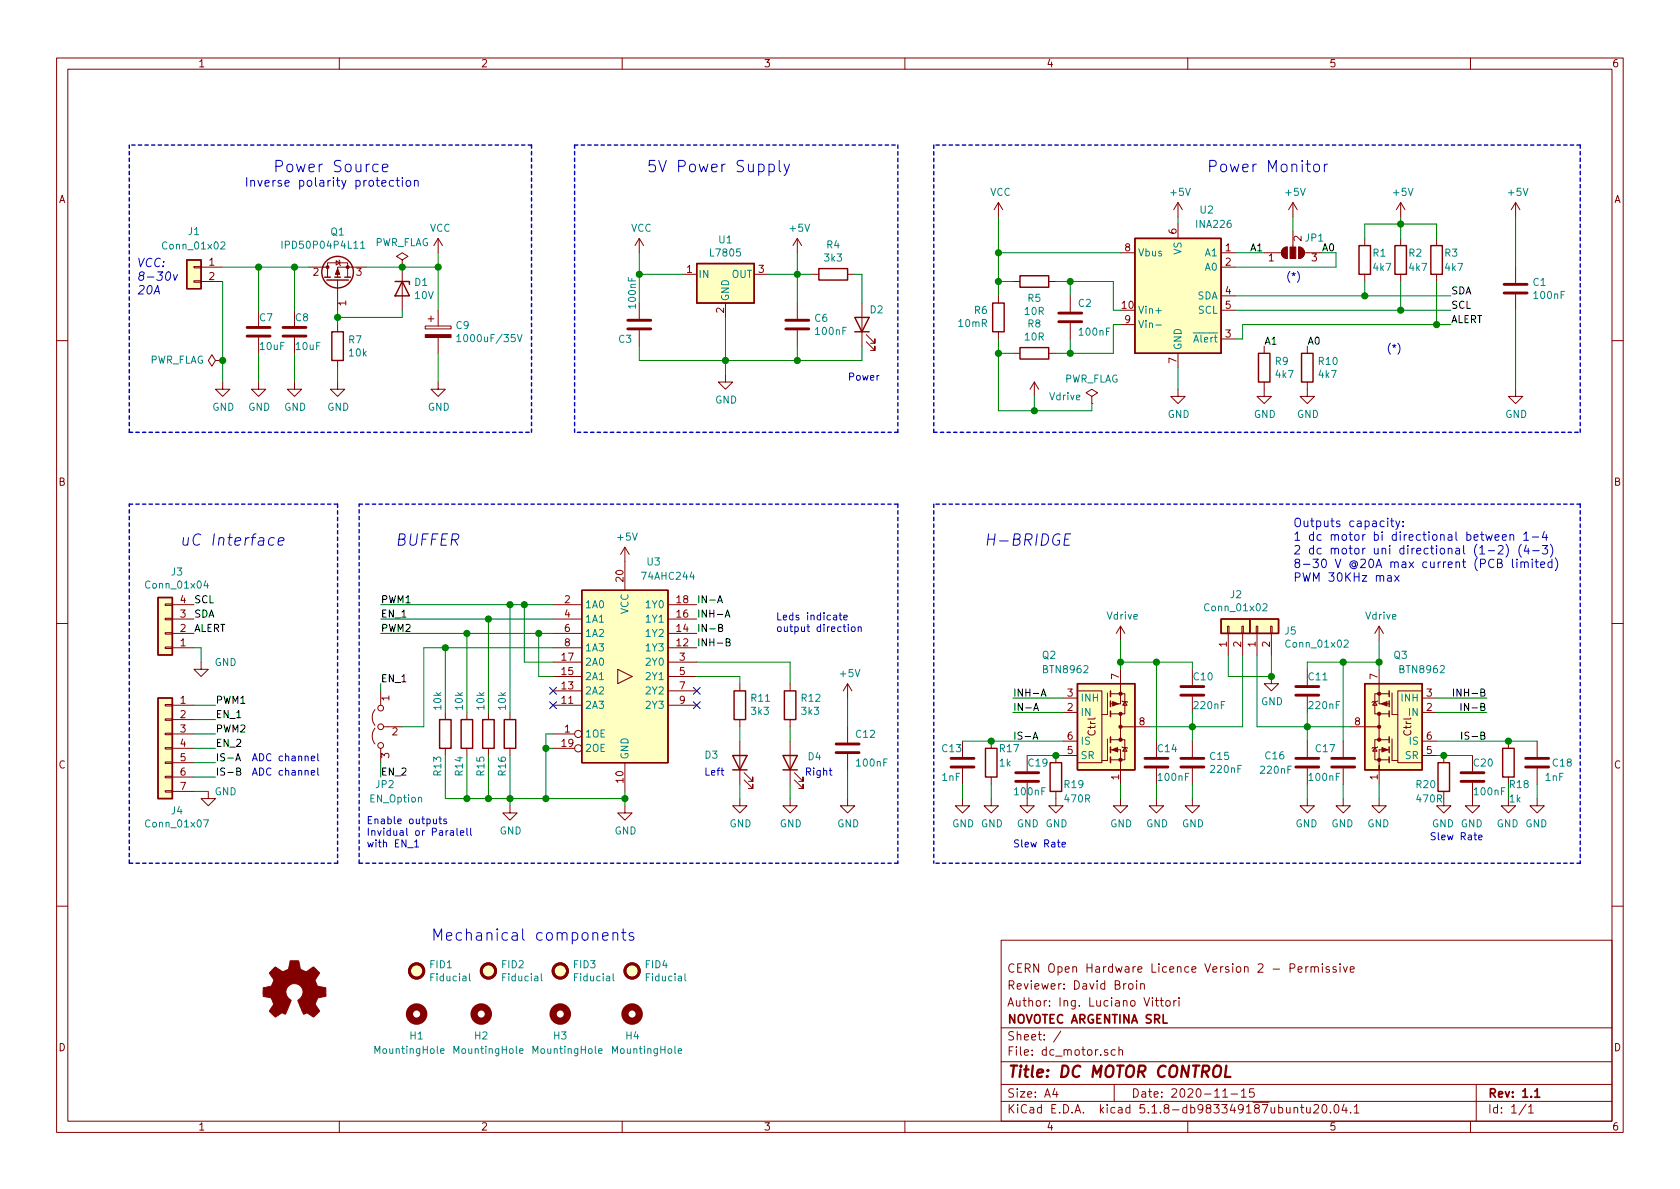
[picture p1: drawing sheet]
<svg xmlns="http://www.w3.org/2000/svg" width="297mm" height="210mm" viewBox="0 0 297 210" stroke-linecap="round" stroke-linejoin="round" font-family="sans-serif">
<g fill="none" stroke="#840000" stroke-width=".18">
<path d="M10 10.3h277v189.9h-277zM12 12.2h273v186.1h-273zM60 10.3v1.9M110 10.3v1.9M160 10.3v1.9M210 10.3v1.9M260 10.3v1.9M176.5 35.8v2.5M176.5 35.8l-.7 1.3M176.5 35.8l.8 1.3M208.3 35.8v2.5M208.3 39.6v2.6"/>
<path d="M208.3 35.8l-.8 1.3M208.3 35.8l.7 1.3M228.6 35.8v2.5M228.6 35.8l-.8 1.3M228.6 35.8l.8 1.3M247.6 35.8l-.7 1.3M247.6 35.8v2.5M247.6 35.8l.8 1.3M268 35.8l-.8 1.3M268 35.8v2.5M268 35.8l.7 1.3M34.3 49.7h1.3v.2h-1.3z"/>
<path d="M34.3 47.1h1.3v.3h-1.3zM35.6 47.2h3.8M35.6 49.8h3.8M45.7 54.9v2.8M45.7 59.7v2.8M52.1 54.9v2.8M52.1 59.7v2.8M54.6 47.2h3.3M57.9 49v-2.5h3.6v2.5M59.4 46.1l.7 .4-.7 .4zM59.7 49.5v5.4M59.7 57.4v1.3"/>
<path d="M59.9 46l.2 .1v.8l.1 .1M64.8 47.2h-5.1v1.8M71.1 46l1-.7-1-.6-1 .6 1 .7v1.2M71.1 47.2h.1M71.1 47.2v7.7M75.2 57.7h4.6v.5h-4.6zM75.7 56.4h1M76.2 55.9v1M77.5 42.2v2.5M77.5 54.9v2.8M77.5 59.7v2.8M77.5 42.2l-.8 1.2"/>
<path d="M77.5 42.2l.7 1.2M113 42.2v2.5M113 53.6v2.8M113 58.4v2.8M113 42.2l-.7 1.2M113 42.2l.8 1.2M120.6 48.5h2.6M128.3 53.6v2.5M133.3 48.5h2.6M141 42.2v2.5M141 53.6v2.8M141 58.4v2.8"/>
<path d="M141 42.2l-.8 1.2M141 42.2l.7 1.2M143.5 48.5h1.3M149.9 48.5h1.2M152.4 53.6v7.6M153.2 59.2l1.5 1.5v-.8v.8h-.8M176.5 52.3v1.3M176.5 58.7v1.2M179.1 49.8h1.2M185.4 49.8h1.3M189.2 52.3v2.8M189.2 57.1v2.8"/>
<path d="M198.1 44.7h2.6M198.1 57.4h2.6M215.9 44.7h2.5M215.9 47.2h2.5M215.9 59.9h2.5M215.9 52.3h2.5M215.9 54.9h2.5M223.5 44.7h3.1M226.9 43.9l.7-.2v2a1.02 1.02 0 0 1-1-.7 1.02 1.02 0 0 1 .3-1.1zM228.6 40.9v2.8M229.6 43.7a1.02 1.02 0 0 1 1 1 1.02 1.02 0 0 1-1 1zM230.6 44.7h3.1"/>
<path d="M241.3 42.2v1.2M241.3 48.5v1.3M247.6 42.2v1.2M247.6 48.5v1.3M254 42.2v1.2M254 48.5v1.3M268 47.2v2.8M268 52.1v2.8M10 60.2h2M38.1 63.7l-.6-1-.7 1 .7 1.1 .6-1.1h1.3M39.4 63.7h.1M39.4 67.6v1.2h1.2l-1.2 1.3-1.3-1.3h1.3"/>
<path d="M45.7 67.6v1.2h1.3l-1.3 1.3-1.3-1.3h1.3M52.1 67.6v1.2h1.2l-1.2 1.3-1.3-1.3h1.3M59.7 67.6v1.2h1.3l-1.3 1.3-1.3-1.3h1.3M59.7 63.7v1.3M77.5 67.6v1.2h1.2l-1.2 1.3-1.3-1.3h1.3M128.3 66.3v1.3h1.2l-1.2 1.2-1.3-1.2h1.3M153.2 60.4l1.5 1.6v-.8v.8h-.8M179.1 62.5h1.2M182.9 67.6l-.8 1.2M182.9 67.6v2.5M182.9 67.6l.7 1.2M185.4 62.5h1.3"/>
<path d="M193 70.1l1.1-.6-1.1-.7-1 .7 1 .6v1.3M193 71.4h.1M208.3 68.8v1.3h1.2l-1.2 1.3-1.3-1.3h1.3M208.3 62.5v2.5M223.5 67.6v2.5h1.3l-1.3 1.3-1.3-1.3h1.3M223.5 61.2v1.3M231.1 67.6v2.5h1.3l-1.3 1.3-1.2-1.3h1.2M231.1 61.2v1.3M268 68.8v1.3h1.2l-1.2 1.3-1.3-1.3h1.3M285 60.2h2M110.5 96.8v7.6M110.5 96.8l-.8 1.2"/>
<path d="M110.5 96.8l.8 1.2M10 110.3h2M29.2 106.8h1.3v.3h-1.3zM29.2 109.3h1.3v.3h-1.3zM29.2 114.4h1.3v.3h-1.3zM29.2 111.9h1.3v.2h-1.3zM30.5 114.5h3.8M30.5 112h3.8M30.5 109.5h3.8M30.5 106.9h3.8M35.6 117.1v1.3h1.2l-1.2 1.2-1.3-1.2h1.3M97.8 114.5h5.1"/>
<path d="M97.8 112h5.1M97.8 119.6h5.1M97.8 109.5h5.1M97.8 117.1h5.1M97.8 106.9h5.1M109.2 118.4l2.6 1.2-2.6 1.3zM118.1 114.5h5.1M118.1 112h5.1M118.1 119.6h5.1M118.1 109.5h5.1M118.1 117.1h5.1M118.1 106.9h5.1"/>
<path d="M198.1 110.7v2.6M198.1 118.4v6.1h-1.8M198.1 110.7l-.7 1.3M198.1 110.7l.8 1.3M210.8 118.4v2.8M217 110.7h.3v1.3h-.3zM217.2 112v3.8M219.6 110.7h.2v1.3h-.2zM219.7 112v3.8M222.1 110.7h.3v1.3h-.3zM222.2 112v3.8M224.7 110.7h.2v1.3h-.2z"/>
<path d="M224.8 119.6v1.3h1.3l-1.3 1.3-1.3-1.3h1.3M224.8 112v3.8M231.1 118.4v2.8M243.8 118.4v6.1h1.8M243.8 110.7l-.7 1.3M243.8 110.7v2.6M243.8 110.7l.8 1.3M285 110.3h2M29.2 137.3h1.3v.2h-1.3zM29.2 139.8h1.3v.3h-1.3zM29.2 134.7h1.3v.3h-1.3zM29.2 129.7h1.3v.2h-1.3z"/>
<path d="M29.2 127.1h1.3v.3h-1.3zM29.2 124.6h1.3v.2h-1.3zM29.2 132.2h1.3v.3h-1.3zM30.5 129.8h3.8M30.5 124.7h3.8M30.5 132.3h3.8M30.5 127.2h3.8M30.5 134.9h3.8M30.5 137.4h3.8M30.5 139.9h3.8M36.8 139.9v1.3h1.3l-1.3 1.3-1.2-1.3h1.2M66.3 125.5a2.26 2.26 0 0 0 0 2.8"/>
<path d="M66.3 128.8a2.26 2.26 0 0 0 0 2.8M67.3 122.2v2.5M67.3 132.3v2.6M67.8 128.5h3.3M78.7 126v1.2M78.7 132.3v1.3M82.5 126v1.2M82.5 132.3v1.3M86.4 126v1.2M86.4 132.3v1.3M90.2 126v1.2M90.2 132.3v1.3"/>
<path d="M97.8 129.8h3.8M97.8 124.7h5.1M97.8 122.2h5.1M97.8 132.3h3.8M110.5 134.9v5M118.1 124.7h5.1M118.1 122.2h5.1M130.8 120.9v1.3M130.8 127.2v1.3M130.8 131.1v7.6M131.6 137.9l1.5 1.5v-.7v.7h-.8M131.6 136.6l1.5 1.6v-.8v.8h-.8"/>
<path d="M139.7 120.9v1.3M139.7 127.2v1.3M139.7 131.1v7.6M140.5 137.9l1.5 1.5v-.7v.7h-.8M140.5 136.6l1.5 1.6v-.8v.8h-.8M149.9 120.9l-.8 1.3M149.9 120.9v2.5M149.9 128.5v2.8M149.9 133.3v2.8M149.9 120.9l.7 1.3M170.2 131.1v2.8M170.2 135.9v2.8"/>
<path d="M175.3 131.1v1.2M175.3 137.4v1.3M181.6 138.4v4.1h1.3l-1.3 1.3-1.3-1.3h1.3M181.6 133.6v2.8M186.7 139.9v2.6h1.3l-1.3 1.3-1.3-1.3h1.3M186.7 133.6v1.3M188 126h2.5M188 123.4h2.5M188 133.6h2.5M188 131.1h2.5M190.5 122.2h4.3v12.7h-4.3M195.8 130.7v3.8h-1"/>
<path d="M195.8 122.5v3.9h-1M196.3 122.7h2.6v3.5h-.8M196.3 132.6h1.8v1.8M196.3 134.4h1.8M196.3 130.8h1.8M196.3 126.2h1.8M198.1 134.4v1.7v-.7M198.1 130.8h.8v3.6h-.8M198.1 128.5h5.1M198.1 126.2v4.6M198.1 136.1v2.6M198.4 132.1l.1 .1h.8l.1 .1"/>
<path d="M198.4 123.9l.1 .2h.8l.1 .1M198.9 132.2l.4 .6h-.8zM198.9 124.1l.4 .6h-.8zM204.5 131.1v2.8M204.5 135.9v2.8M210.8 123.2v2.8M210.8 131.1v2.8M210.8 135.9v2.8M231.1 123.2v2.8M231.1 131.1v2.8M231.1 135.9v2.8M237.5 131.1v2.8"/>
<path d="M237.5 135.9v2.8M238.8 128.5h5M243.1 132.2l.4 .6h-.8zM243.1 124.1l.4 .6h-.8zM243.6 132.1l-.1 .1h-.8l-.1 .1M243.6 123.9l-.1 .2h-.8l-.1 .1M243.8 134.4v1.7v-.7M243.8 130.8h-.7v3.6h.7M243.8 134.4h1.8M243.8 130.8h1.8M243.8 126.2h1.8M243.8 126.2v4.6"/>
<path d="M243.8 136.1v2.6M245.6 122.7h-2.5v3.5h.7M245.6 132.6h-1.8v1.8M246.1 130.7v3.8h1M246.1 122.5v3.9h1M251.5 122.2h-4.4v12.7h4.4M251.5 126h2.5M251.5 123.4h2.5M251.5 133.6h2.5M251.5 131.1h2.5M255.3 139.9v2.6h-1.3l1.3 1.3 1.2-1.3h-1.2M255.3 133.6v1.3"/>
<path d="M260.3 138.4v4.1h-1.2l1.2 1.3 1.3-1.3h-1.3M260.3 133.6v2.8M266.7 131.1v1.2M266.7 137.4v1.3M271.8 131.1v2.8M271.8 135.9v2.8M90.2 142.5v1.3h1.2l-1.2 1.2-1.3-1.2h1.3M110.5 142.5v1.3h1.3l-1.3 1.2-1.3-1.2h1.3M130.8 141.2v1.3h1.3l-1.3 1.3-1.3-1.3h1.3M139.7 141.2v1.3h1.3l-1.3 1.3-1.3-1.3h1.3M149.9 141.2v1.3h1.2l-1.2 1.3-1.3-1.3h1.3M170.2 141.2v1.3h1.2l-1.2 1.3-1.3-1.3h1.3"/>
<path d="M175.3 141.2v1.3h1.2l-1.2 1.3-1.3-1.3h1.3M198.1 141.2v1.3h1.3l-1.3 1.3-1.3-1.3h1.3M204.5 141.2v1.3h1.2l-1.2 1.3-1.3-1.3h1.3M210.8 141.2v1.3h1.3l-1.3 1.3-1.3-1.3h1.3M231.1 141.2v1.3h-1.2l1.2 1.3 1.3-1.3h-1.3M237.5 141.2v1.3h-1.3l1.3 1.3 1.3-1.3h-1.3M243.8 141.2v1.3h-1.2l1.2 1.3 1.3-1.3h-1.3M266.7 141.2v1.3h-1.3l1.3 1.3 1.3-1.3h-1.3M271.8 141.2v1.3h-1.3l1.3 1.3 1.2-1.3h-1.2M10 160.2h2M177 166.3h108v32h-108zM199.6 174.1l.2-.2 .5 .2v.7l-.2 .1-.5-.1z"/>
<path d="M201 173.4v.2M201 173.9v1M201.7 174.1l.1-.1a.37 .37 0 0 1 .5 .1v.8M201.7 173.9v1M202.3 176.4l.5 1.5 .5-1.5M203.8 176.4v.2M203.8 176.9v1M204.3 176.9h.5M204.5 176.4v1.3l.3 .2M205.1 176.9h.6M205.3 176.4v1.3l.4 .2M206.2 177.1l.2-.2 .4 .2v.7l-.2 .1-.4-.1z"/>
<path d="M207.5 176.9v1M208 176.9l-.3 .1-.2 .2M208.5 176.4v.2M208.5 176.9v1M229.5 171.4l.7-.1-.1-.3-.4-.1-.2 .2 .1 .8h.5M230.9 170.9v1M231.3 170.9l-.4 .2v.1M231.8 171.1l.2-.2 .4 .1v.9M231.8 170.9v1M232.4 171.1a.36 .36 0 0 1 .4-.2 .36 .36 0 0 1 .3 .2v.8M233.8 170.4v.2M233.8 170.9v1"/>
<path d="M235 171l-.4-.1-.2 .2 .1 .3 .5 .1v.4h-.6M236.2 171l-.3-.1-.2 .2v.3l.5 .1v.4h-.5M236.9 170.4v.2M236.9 170.9v1M237.5 170.9l.4 1 .3-1M238.7 171.4l.7-.1v-.3l-.5-.1-.2 .2 .1 .8h.6M285 160.2h2M60 198.3v1.9M110 198.3v1.9M160 198.3v1.9M177 194.8h108M177 191.8h108"/>
<path d="M177 187.8h108M177 181.8h108M186.5 192.5l-.4 1h1M186.8 193v1M187.6 182.3l-1.3 2M195.8 185.7l-.3-.1-.2 .2v.2l.5 .2v.3h-.5M197 191.8v3M197.2 185.7l-.4-.1-.3 .3v.6l.3 .1 .4-.1M197.8 185.7l.2-.1 .4 .1 .1 .9M197.8 185.1v1.5M210 198.3v1.9M216.2 194h.8"/>
<path d="M217.7 193.5h1.1M219.5 193l.4-.5v1.5M219.5 194h.8M221.7 192.5h-.7l-.1 .7 .2-.1 .5 .1 .2 .2-.1 .5-.2 .1-.6-.1M228.8 196l.2-.2 .4 .1v.9M228.8 195.8v1M229.9 195.8h.6M230.1 195.3v1.3l.4 .2M231 195.8v.8a.37 .37 0 0 0 .6 .1M231.6 195.8v1M232.3 195.5l.2-.2h.4l.2 .2v.3v.2l-.9 .8h.9M233.9 195.4l.2-.1a.8 .8 0 0 1 .5 .8 .8 .8 0 0 1-.5 .7 1 1 0 0 1-.2-1.4z"/>
<path d="M235.2 196.7v.1M236 195.5l.2-.2a.8 .8 0 0 1 .5 .8 .8 .8 0 0 1-.5 .7l-.2-.1-.1-.4zM237.6 195.2l-.3 1.1h.9M238 195.8v1M238.8 196.7v.1M239.4 195.8l.5-.5v1.5M239.4 196.8h.9M260 198.3v1.9M261 191.8v6.5M269.8 195.2l-1.2 2M270.3 195.8l.4-.5v1.5M270.3 196.8h.8"/>
<circle cx="67.3" cy="125.2" r=".51"/>
<circle cx="67.3" cy="131.8" r=".51"/>
<circle cx="67.3" cy="128.5" r=".51"/>
<circle cx="102.2" cy="132.3" r=".63"/>
<circle cx="102.2" cy="129.8" r=".63"/>
</g>
<path d="M271.4 193l.4-.5v1.5M271.4 194h.8" fill="none" stroke="#840000" stroke-width=".3"/>
<path d="M216.8 188.4l-.2 2h1" fill="none" stroke="#840000" stroke-width=".41"/>
<g fill="none" stroke="#840000" stroke-width="1.3">
<circle cx="73.7" cy="179.3" r="1.27"/>
<circle cx="85.1" cy="179.3" r="1.27"/>
<circle cx="99.1" cy="179.3" r="1.27"/>
<circle cx="111.8" cy="179.3" r="1.27"/>
</g>
<g fill="none" stroke="#008484" stroke-width=".18">
<path d="M39.1 42.9l.4-.1 .3 .3-.1 .2-.7 .7h.8M49.9 42.6v1.3M63.8 43l.3-.4v1.3M63.8 43.9h.7M80.8 59.5l.3-.3v1.2M91.5 59.2l.4 1.2 .4-1.2M204.4 54.9h.9M204.4 57.5h.9M80.8 60.4h.7M36.4 102.7l-.3 .9h.8M36.7 103.2v.8M223.3 106.9l.5-.1 .2 .3v.2l-.8 .7h.8"/>
<path d="M237.7 113.3l.5-.1 .2 .3-.1 .2-.7 .7h.8M36 145h.9l-.6 1.2M83 172.2v1.1l.2 .2M95.7 172.2v1.1l.2 .2M108.4 172.2v1.1l.2 .2M121.1 172.2v1.1l.2 .2M77.9 185.8l.6-.1v-.2l-.4-.1-.2 .2 .1 .6h.5M91.9 185.8l.6-.1-.1-.2-.3-.1-.2 .2v.6h.5M105.8 185.8l.7-.1-.1-.2-.4-.1-.2 .2 .1 .6h.5M119.9 185.8l.6-.1v-.2l-.4-.1-.2 .2 .1 .6h.5"/>
</g>
<g fill="none" stroke="#840000" stroke-width=".25">
<path d="M33 46h2.6v5h-2.6zM57.4 49h1M57.8 49.5h3.8M58.7 58.7h2v5h-2zM59.2 49h1M61 49h1M69.8 49.8h2.6v.5M71.1 49.8l1.3 2.5h-2.6zM123.2 46.6h10.1v7h-10.1zM144.8 47.5h5.1v2h-5.1zM151.1 56.1h2.6l-1.3 2.6zM151.1 58.7h2.6"/>
<path d="M175.5 53.6h2v5.1h-2zM180.3 48.8h5.1v2h-5.1zM200.7 42.2h15.2v20.3h-15.2zM240.3 43.4h2v5.1h-2zM246.6 43.4h2.1v5.1h-2.1zM253 43.4h2v5.1h-2zM180.3 61.5h5.1v2h-5.1zM222.5 62.5h2v5.1h-2zM230.1 62.5h2.1v5.1h-2.1zM27.9 105.7h2.6v10.1h-2.6zM102.9 104.4h15.2v30.5h-15.2zM215.9 109.5h5.1v2.5h-5.1z"/>
<path d="M221 109.5h5.1v2.5h-5.1zM27.9 123.4h2.6v17.8h-2.6zM77.7 127.2h2.1v5.1h-2.1zM81.5 127.2h2.1v5.1h-2.1zM85.3 127.2h2.1v5.1h-2.1zM89.2 127.2h2v5.1h-2zM129.5 133.6h2.6l-1.3 2.5zM129.5 136.1h2.6M129.8 122.2h2v5h-2zM138.4 133.6h2.6l-1.3 2.5zM138.4 136.1h2.6M138.7 122.2h2v5h-2z"/>
<path d="M174.2 132.3h2.1v5.1h-2.1zM185.7 134.9h2v5h-2zM190.5 120.9h10.2v15.2h-10.2zM196.3 122.2v1M196.3 123.9v1.1M196.3 125.7v1M196.3 130.3v1M196.3 132.1v1M196.3 133.9v1M241.3 120.9h10.2v15.2h-10.2zM245.6 122.2v1M245.6 123.9v1.1"/>
<path d="M245.6 125.7v1M245.6 130.3v1M245.6 132.1v1M245.6 133.9v1M254.3 134.9h2v5h-2zM265.7 132.3h2v5.1h-2z"/>
<circle cx="59.7" cy="48.1" r="2.79"/>
</g>
<g fill="#ffffc2" stroke="#ffffc2" stroke-width=".18">
<path d="M102.9 104.4h15.2v30.5h-15.2z"/>
<path d="M123.2 46.6h10.1v7h-10.1z"/>
<path d="M190.5 120.9h10.2v15.2h-10.2z"/>
<path d="M200.7 42.2h15.2v20.3h-15.2z"/>
<path d="M33 46h2.6v5h-2.6z"/>
<path d="M27.9 123.4h2.6v17.8h-2.6z"/>
<path d="M241.3 120.9h10.2v15.2h-10.2z"/>
<path d="M27.9 105.7h2.6v10.1h-2.6z"/>
<path d="M221 109.5h5.1v2.5h-5.1z"/>
<path d="M215.9 109.5h5.1v2.5h-5.1z"/>
<circle cx="73.7" cy="171.7" r="1.27"/>
<circle cx="86.4" cy="171.7" r="1.27"/>
<circle cx="99.1" cy="171.7" r="1.27"/>
<circle cx="111.8" cy="171.7" r="1.27"/>
</g>
<g fill="none" stroke="#840000" stroke-width=".51">
<path d="M43.7 59.4h4.1M43.7 57.9h4.1M50 59.4h4.1M50 57.9h4.1M111 58.2h4.1M111 56.6h4.1M138.9 58.2h4.1M138.9 56.6h4.1M187.2 56.9h4.1M187.2 55.4h4.1M265.9 51.8h4.1M265.9 50.3h4.1"/>
<path d="M147.8 133.1h4.1M147.8 131.6h4.1M168.1 135.6h4.1M168.1 134.1h4.1M179.6 138.2h4M179.6 136.6h4M202.4 135.6h4.1M202.4 134.1h4.1M208.8 135.6h4.1M208.8 134.1h4.1M208.8 122.9h4.1M208.8 121.4h4.1"/>
<path d="M229.1 135.6h4.1M229.1 134.1h4.1M229.1 122.9h4.1M229.1 121.4h4.1M235.5 135.6h4M235.5 134.1h4M258.3 138.2h4.1M258.3 136.6h4.1M269.7 135.6h4.1M269.7 134.1h4.1"/>
<circle cx="73.7" cy="171.7" r="1.27"/>
<circle cx="86.4" cy="171.7" r="1.27"/>
<circle cx="99.1" cy="171.7" r="1.27"/>
<circle cx="111.8" cy="171.7" r="1.27"/>
</g>
<g fill="#840000" stroke="#840000" stroke-width=".18">
<path d="M196.6 132.6l1-.4v.8z"/>
<path d="M196.7 124.1l1 .4-1 .3z"/>
<path d="M244.3 132.2l1.1 .4-1.1 .4z"/>
<path d="M244.2 124.5l1-.4v.7z"/>
<path d="M48.1 171.5l.6-.5 .9 .6a.62 .62 0 0 0 1 0l.2-.1a1.62 1.62 0 0 0 .5-1.4l.1-.2h1.4l.2 .8a.74 .74 0 0 0 .6 .9l.6 .3 1.2-.9 1.1 1-.4 .7a.75 .75 0 0 0-.2 1.2l.2 .5 1.5 .3v1.5l-1.4 .2-.1 .2a1.23 1.23 0 0 0-.2 1.2l.6 1-.1 .1-1 1-.8-.6a.54 .54 0 0 0-.9 0l-1-2.3a2.33 2.33 0 0 0 .8-1.9 1.54 1.54 0 0 0-2.5-.8 1.54 1.54 0 0 0 .5 2.6l-1.1 2.4a.69 .69 0 0 0-1.1 .2l-.6 .4-1.1-1.1 .8-1.2-.2-.5a.71 .71 0 0 0-.9-.8l-.8-.2v-1.4l.5-.1a1.11 1.11 0 0 0 1.2-.7 .72 .72 0 0 0-.2-1.2l-.4-.6z"/>
<path d="M75.2 59.2h4.6v.5h-4.6z"/>
<path d="M59.7 47.5l.4 1h-.8z"/>
<path d="M226.9 43.9l.7-.2v2a1.02 1.02 0 0 1-1-.7 1.02 1.02 0 0 1 .3-1.1z"/>
<path d="M229.6 43.7a1.02 1.02 0 0 1 1 1 1.02 1.02 0 0 1-1 1z"/>
<path d="M228.1 43.7h1v2h-1z"/>
<circle cx="198.1" cy="134.4" r=".28"/>
<circle cx="198.1" cy="130.8" r=".28"/>
<circle cx="198.1" cy="128.5" r=".28"/>
<circle cx="198.1" cy="126.2" r=".28"/>
<circle cx="198.1" cy="122.7" r=".28"/>
<circle cx="243.8" cy="134.4" r=".28"/>
<circle cx="243.8" cy="130.8" r=".28"/>
<circle cx="243.8" cy="128.5" r=".28"/>
<circle cx="243.8" cy="126.2" r=".28"/>
<circle cx="243.8" cy="122.7" r=".28"/>
<circle cx="61.5" cy="47.2" r=".25"/>
<circle cx="57.9" cy="47.2" r=".25"/>
</g>
<g fill="none" stroke="#0000c2" stroke-width=".25" stroke-dasharray=".6 .6">
<path d="M94 25.6h-71.1M101.6 25.6h57.1M158.7 25.6v50.8M165.1 25.6v50.8M279.4 25.6h-114.3M22.9 76.4h71.1M22.9 76.4v-50.8M94 76.4v-50.8M101.6 76.4v-50.8M158.7 76.4h-57.1M165.1 76.4h114.3M279.4 76.4v-50.8"/>
<path d="M22.9 89.1h36.8M59.7 89.1v63.5M63.5 89.1h95.2M158.7 89.1v63.5M165.1 89.1v63.5M279.4 89.1v63.5M279.4 89.1h-114.3M22.9 152.6v-63.5M59.7 152.6h-36.8M63.5 152.6v-63.5M158.7 152.6h-95.2M279.4 152.6h-114.3"/>
</g>
<g fill="none" stroke="#008400" stroke-width=".18">
<path d="M176.5 38.3v14M208.3 38.3v1.3M228.6 38.3v2.6M247.6 38.3v3.9M268 38.3v8.9M39.4 49.8v17.8M39.4 47.2h15.2M45.7 47.2v7.7M52.1 47.2v7.7M59.7 54.9v2.5M64.8 47.2h12.7M71.1 54.9v1.2h-11.4"/>
<path d="M77.5 44.7v10.2M113 48.5h7.6M113 44.7v8.9M128.3 56.1v10.2M135.9 48.5h7.6M141 44.7v8.9M151.1 48.5h1.3v5.1M176.5 59.9v12.7h16.5v-1.2M176.5 49.8h2.6M176.5 44.7h21.6M186.7 49.8h10.1v5.1h1.3M189.2 49.8v2.5"/>
<path d="M189.2 59.9v2.6M198.1 57.4h-1.3v5.1h-10.1M218.4 44.7h5.1M218.4 52.3h38.1M218.4 54.9h38.1M236.2 44.7v2.5h-17.8M241.3 42.2v-2.6h12.7v2.6M241.3 49.8v2.5M247.6 49.8v5.1M254 49.8v7.6M256.5 57.4h-36.8v2.5h-1.3M268 54.9v13.9"/>
<path d="M45.7 62.5v5.1M52.1 62.5v5.1M59.7 65v2.6M77.5 62.5v5.1M113 61.2v2.5h39.4v-2.5M141 61.2v2.5M176.5 62.5h2.6M182.9 70.1v2.5M208.3 65v3.8M34.3 114.5h1.3v2.6M67.3 109.5h30.5M67.3 106.9h30.5"/>
<path d="M67.3 112h30.5M78.7 114.5v11.5M82.5 112v14M86.4 109.5v16.5M90.2 106.9v19.1M92.7 106.9v10.2h5.1M95.2 112v7.6h2.6M97.8 114.5h-22.9v14h-3.8M123.2 117.1h16.5v3.8M123.2 119.6h7.6v1.3M198.1 117.1h12.7v1.3M198.1 113.3v5.1"/>
<path d="M204.5 117.1v14M217.2 115.8v3.8h7.6v-3.8M219.7 115.8v12.7h-16.5M222.2 115.8v12.7h16.6M237.5 117.1v14M243.8 117.1h-12.7v1.3M243.8 113.3v5.1M34.3 124.7h3.8M34.3 139.9h2.5M34.3 132.3h3.8M34.3 129.8h3.8M34.3 127.2h3.8"/>
<path d="M34.3 134.9h3.8M34.3 137.4h3.8M67.3 120.9v1.3M67.3 134.9v2.5M78.7 133.6v7.6h31.8M82.5 133.6v7.6M86.4 133.6v7.6M90.2 133.6v8.9M96.5 132.3h1.3M97.8 129.8h-1.3v11.4M110.5 139.9v2.6M130.8 128.5v2.6"/>
<path d="M130.8 138.7v2.5M139.7 128.5v2.6M139.7 138.7v2.5M149.9 123.4v5.1M149.9 136.1v5.1M170.2 131.1h17.8M170.2 138.7v2.5M175.3 138.7v2.5M179.1 126h8.9M179.1 123.4h8.9M181.6 133.6h6.4M198.1 138.7v2.5"/>
<path d="M204.5 138.7v2.5M210.8 126v5.1M210.8 138.7v2.5M231.1 126v5.1M231.1 138.7v2.5M237.5 138.7v2.5M243.8 138.7v2.5M254 133.6h6.3M254 131.1h17.8M254 126h8.9M254 123.4h8.9M266.7 138.7v2.5"/>
<path d="M271.8 138.7v2.5"/>
</g>
<g fill="none" stroke="#000" stroke-width=".18">
<path d="M126.9 106.6l.4-1.3 .4 1.3M127 106.2h.6M127.1 111h.5l.1-.2v-.3l-.6-.1v1.3h.5l.1-.1 .1-.4-.3-.2M128.2 109.1l.4-1.2 .5 1.2M128.3 108.8h.6M128.4 113.6l.5-.1 .2-.2-.1-.2-.6-.2v1.3h.5l.2-.1v-.3l-.3-.2M41.7 134.5l.4-1.2 .4 1.2M41.8 134.2h.6M41.9 136.4h.5l.1-.2v-.3l-.6-.1v1.3h.4l.2-.1 .1-.4-.3-.2M182.7 130.7l.4-1.2 .4 1.2M182.8 125.6l.4-1.2 .4 1.2M182.8 130.4h.6"/>
<path d="M182.9 125.3h.6M184.1 123.1l.4-1.3 .4 1.3M184.2 122.8h.6M257 121.8v1.3M258.3 124.4v1.2M258.4 129.5v1.2"/>
</g>
<g fill="none" stroke="#0000c2" stroke-width=".18">
<path d="M66.9 29.1l-.6-.1-.4 .4v.6l.2 .3 .2 .1 .6-.1M67.6 29.7l1-.2-.1-.4-.6-.1-.3 .3 .1 1 .2 .1 .6-.1M69.6 32l-.5-.1-.3 .3v.4l.2 .3h.6M70 31.9h.6M70.3 31.4v1.3l.3 .2M71.1 31.4v.1M71.1 31.9v1M71.9 32l.4-.1 .3 .3v.4l-.3 .3h-.4l-.1-.3zM73.3 32l.2-.1 .4 .1v.9M73.3 31.9v1M136 29.1l.5-.1 .4 .4v.6l-.2 .3-.2 .1-.5-.1M137.8 28.4v1.7l.2 .3"/>
<path d="M138.6 29l.5 1.4M139.6 29l-.7 1.9-.3 .1M232.4 29.1a.54 .54 0 0 1 .9 .3v.6a.54 .54 0 0 1-.5 .4 .54 .54 0 0 1-.5-.4v-.6zM234.2 29v1.4M234.7 29l-.4 .1-.1 .3M30.7 48.6l.2 1 .5-1M229.4 48a1.47 1.47 0 0 1 0 1.9M247.2 60.7a1.47 1.47 0 0 1 0 1.9M48.5 95.2l-.2-.1a.69 .69 0 0 0-.8 .3l-.1 .6 .2 .3 .2 .1 .6-.1M49.2 95.7l1-.2-.1-.3-.5-.1-.3 .2-.1 1 .2 .1 .6-.1M188.2 95.3h.7M189.3 94.4h-.9l-.3 2h1"/>
<path d="M245.4 91.6v.2M245.4 92.1v1M245.9 92.1h.5M246.1 91.6v1.3l.3 .2M246.8 92.1l.3 1M247.5 92.1l-.5 1.4-.2 .1M248.1 93v.1M248.1 92.2v.1M261.6 98h.9M262.7 94.5l.3 1 .3-.7 .3 .7 .3-1M263.1 97.4h1.2M264.3 95l.7-.1v-.3l-.4-.1-.3 .3 .1 .7h.6"/>
<path d="M264.9 96.6l.6-.1 .2 .1 .1 .3-.1 .2-.9 .9h1M265.6 95l.7-.1v-.3l-.5-.1-.2 .3 .1 .7h.6M266.3 96.2a1.71 1.71 0 0 1 0 2.3M267 94.7l.1-.1a.36 .36 0 0 1 .5 .2v.7M267 94.5v1M267.4 98.9v1.2l.2 .3M268.2 98.9v.1M268.2 99.4v1M268.9 99.5l.2-.1h.4v1M268.9 99.4v1M269 96.2a1.71 1.71 0 0 0 0 2.3M269.4 94.5l.4-.4v1.4"/>
<path d="M269.4 95.5h.9M269.5 99.6a.35 .35 0 0 1 .4-.3 .35 .35 0 0 1 .3 .3v.8M269.8 96.4l-.3 1.1h.9M270.2 96.9v1.1M270.9 98.9v.1M270.9 95h1.2M270.9 99.4v1M271 97.4h1.1M271.4 99.4h.6M271.6 98.9v1.2l.4 .3M272.4 99.9l.7-.2-.1-.3h-.4l-.2 .2 .1 .7h.5M272.7 96.5h.9l-.5 .5 .4 .1 .1 .2v.5l-.3 .2h-.4l-.2-.2"/>
<path d="M273 94l-.3 1h.9M273.4 94.5v1M274.1 96.2a1.71 1.71 0 0 1 0 2.3M274.4 99.4h-.4l-.3 .3v.4l.1 .2h.6M274.4 98.9v1.5M275 98.6a1.71 1.71 0 0 1 0 2.3M148.4 108.8h.4M148.5 108.4v1l.3 .2M149.2 109.2l.6-.1-.1-.3h-.3l-.2 .2 .1 .6h.4M150 110.4v.1M150 110.8v.9M150.6 110.9l.4-.1 .2 .3-.1 .5-.3 .1-.3-.3z"/>
<path d="M151.7 111l.2-.2 .3 .1 .1 .8M151.7 110.8v.9M245.4 101.8h.5l.1 1M246 102.1l-.5 .1a.3 .3 0 0 0-.2 .3 .3 .3 0 0 0 .2 .3l.5-.1M246.6 101.8l.8 1M247.4 101.8l-.8 1M55 136.6l.7-.1-.1-.2-.4-.1-.2 .2 .1 .6h.5M55 134.1l.7-.1-.1-.2-.4-.1-.2 .2 .1 .6h.5M56.2 135.8v1.1l.2 .2M56.2 133.3v1.1l.2 .1M146.6 136.2h.5M146.8 135.8v1.1l.3 .2"/>
<path d="M73.3 148.9l.4-.4v1.3M73.3 149.8h.7M76.6 144.8l.1 .8 .3 .1 .2-.2M77.2 144.8v.9M77.6 144.8h.5M77.8 144.4v1.1l.3 .2M78.9 144.9l-.3-.1-.2 .2 .1 .2 .4 .1v.3h-.5M79.7 146.9h.4l.1 .8M80.2 147.2h-.4l-.2 .2 .1 .3h.5M80.8 146.5v1l.2 .2M81.4 147.3l.6-.1-.1-.3h-.3l-.2 .2 .1 .6h.4M82.5 146.5v1l.2 .2"/>
<path d="M83.2 146.5v1l.2 .2M187.8 149.3l.6-.1-.1-.2-.3-.1-.2 .2v.6h.5M261.4 148.1l.7-.1-.1-.3h-.4l-.2 .1 .1 .7h.5M106.6 165.6l.9-.2-.1-.4-.6-.1-.2 .3 .1 1 .1 .1 .6-.1M108.4 165.1a.47 .47 0 0 1 .8 .1v1.1M108.4 164.9v1.4M109.9 164.9h.8M110.2 164.3v1.7l.1 .2 .4 .1M112 165a.48 .48 0 0 0-.8 .2l.1 .3a.68 .68 0 0 1 .8 .4l-.3 .4-.6-.1"/>
</g>
<g fill="#008400" stroke="#008400" stroke-width=".25">
<circle cx="266.7" cy="131.1" r=".51"/>
<circle cx="39.4" cy="63.7" r=".51"/>
<circle cx="255.3" cy="133.6" r=".51"/>
<circle cx="176.5" cy="49.8" r=".51"/>
<circle cx="204.5" cy="117.1" r=".51"/>
<circle cx="247.7" cy="39.6" r=".51"/>
<circle cx="90.2" cy="106.9" r=".51"/>
<circle cx="176.5" cy="44.7" r=".51"/>
<circle cx="128.3" cy="63.7" r=".51"/>
<circle cx="45.7" cy="47.2" r=".51"/>
<circle cx="71.1" cy="47.2" r=".51"/>
<circle cx="198.1" cy="117.1" r=".51"/>
<circle cx="189.2" cy="49.8" r=".51"/>
<circle cx="176.5" cy="62.5" r=".51"/>
<circle cx="189.2" cy="62.5" r=".51"/>
<circle cx="210.8" cy="128.5" r=".51"/>
<circle cx="82.6" cy="112" r=".51"/>
<circle cx="59.7" cy="56.1" r=".51"/>
<circle cx="96.5" cy="132.3" r=".51"/>
<circle cx="86.4" cy="109.5" r=".51"/>
<circle cx="86.4" cy="141.2" r=".51"/>
<circle cx="82.6" cy="141.2" r=".51"/>
<circle cx="182.9" cy="72.6" r=".51"/>
<circle cx="254" cy="57.4" r=".51"/>
<circle cx="110.5" cy="141.2" r=".51"/>
<circle cx="231.1" cy="128.5" r=".51"/>
<circle cx="175.3" cy="131.1" r=".51"/>
<circle cx="95.3" cy="112" r=".51"/>
<circle cx="224.8" cy="119.6" r=".51"/>
<circle cx="247.7" cy="54.9" r=".51"/>
<circle cx="243.8" cy="117.1" r=".51"/>
<circle cx="241.3" cy="52.3" r=".51"/>
<circle cx="92.7" cy="106.9" r=".51"/>
<circle cx="186.7" cy="133.6" r=".51"/>
<circle cx="96.5" cy="141.2" r=".51"/>
<circle cx="52.1" cy="47.2" r=".51"/>
<circle cx="141" cy="48.5" r=".51"/>
<circle cx="90.2" cy="141.2" r=".51"/>
<circle cx="78.7" cy="114.5" r=".51"/>
<circle cx="141" cy="63.7" r=".51"/>
<circle cx="113" cy="48.5" r=".51"/>
<circle cx="237.5" cy="117.1" r=".51"/>
<circle cx="77.5" cy="47.2" r=".51"/>
</g>
<path d="M97.2 124.1l1.2 1.2M97.2 121.6l1.2 1.2M98.4 124.1l-1.2 1.2M98.4 121.6l-1.2 1.2M122.6 121.6l1.2 1.2M122.6 124.1l1.2 1.2M123.8 121.6l-1.2 1.2M123.8 124.1l-1.2 1.2" fill="none" stroke="#000084" stroke-width=".18"/>
<g font-size="2.8" fill="#0000c2">
<text x="48.3" y="30.5">Power Source</text>
<text x="114.3" y="30.5">5V Power Supply</text>
<text x="213.4" y="30.5">Power Monitor</text>
<text x="31.7" y="96.5">uC Interface</text>
<text x="69.8" y="96.5">BUFFER</text>
<text x="174" y="96.5">H-BRIDGE</text>
<text x="76.2" y="166.4">Mechanical components</text>
</g>
<text font-size="2.8" fill="#840000" x="178" y="190.5">Title: DC MOTOR CONTROL</text>
<text font-size="2.2" fill="#0000c2" x="43.2" y="33">Inverse polarity protection</text>
<g font-size="2.1" fill="#0000c2">
<text x="24.1" y="47.2">VCC:</text>
<text x="24.1" y="49.7">8-30v</text>
<text x="24.1" y="52.1">20A</text>
<text x="228.6" y="93.2">Outputs capacity:</text>
<text x="228.6" y="95.6">1 dc motor bi directional between 1-4</text>
<text x="228.6" y="98">2 dc motor uni directional (1-2) (4-3)</text>
<text x="228.6" y="100.5">8-30 V @20A max current (PCB limited)</text>
<text x="228.6" y="102.9">PWM 30KHz max</text>
</g>
<g font-size="2.1" fill="#840000">
<text x="178" y="172">CERN Open Hardware Licence Version 2 - Permissive</text>
<text x="178" y="178">Author: Ing. Luciano Vittori</text>
<text x="178" y="175">Reviewer: David Broin</text>
<text x="178" y="184">Sheet: /</text>
<text x="178" y="181">NOVOTEC ARGENTINA SRL</text>
<text x="178" y="186.7">File: dc_motor.sch</text>
<text x="178" y="196.9">KiCad E.D.A. kicad 5.1.8-db983349187ubuntu20.04.1</text>
<text x="178" y="194.1">Size: A4</text>
<text x="200" y="194.1">Date: 2020-11-15</text>
<text x="263" y="194.1">Rev: 1.1</text>
<text x="263" y="196.9">Id: 1/1</text>
</g>
<g font-size="1.8" fill="#840000">
<text x="35" y="11.9">1</text>
<text x="85" y="11.9">2</text>
<text x="135" y="11.9">3</text>
<text x="185" y="11.9">4</text>
<text x="235" y="11.9">5</text>
<text x="285" y="11.9">6</text>
<text x="10.4" y="35.9">A</text>
<text x="285.4" y="35.9">A</text>
<text x="208" y="41.4" transform="rotate(-90 208 41.4)">6</text>
<text x="37" y="47">1</text>
<text x="198.9" y="44.4">8</text>
<text x="216.7" y="44.4">1</text>
<text x="216.7" y="47">2</text>
<text x="224.3" y="46.2">1</text>
<text x="230.1" y="42.6" transform="rotate(-90 230.1 42.6)">2</text>
<text x="231.9" y="46.2">3</text>
<text x="37" y="49.5">2</text>
<text x="55.4" y="48.8">2</text>
<text x="63" y="48.8">3</text>
<text x="121.4" y="48.3">1</text>
<text x="134.1" y="48.3">3</text>
<text x="216.7" y="52.1">4</text>
<text x="61.2" y="54.1" transform="rotate(-90 61.2 54.1)">1</text>
<text x="128" y="55.3" transform="rotate(-90 128 55.3)">2</text>
<text x="198.4" y="54.6">10</text>
<text x="198.9" y="57.1">9</text>
<text x="216.7" y="59.7">3</text>
<text x="216.7" y="54.6">5</text>
<text x="208" y="64.2" transform="rotate(-90 208 64.2)">7</text>
<text x="10.4" y="85.9">B</text>
<text x="285.4" y="85.9">B</text>
<text x="31.9" y="106.7">4</text>
<text x="99.8" y="106.7">2</text>
<text x="110.2" y="102.8" transform="rotate(-90 110.2 102.8)">20</text>
<text x="119.7" y="106.7">18</text>
<text x="31.9" y="111.8">2</text>
<text x="31.9" y="109.2">3</text>
<text x="99.8" y="109.2">4</text>
<text x="99.8" y="111.8">6</text>
<text x="119.7" y="111.8">14</text>
<text x="119.7" y="109.2">16</text>
<text x="31.9" y="114.3">1</text>
<text x="99.4" y="119.4">15</text>
<text x="99.4" y="116.8">17</text>
<text x="99.8" y="114.3">8</text>
<text x="119.7" y="114.3">12</text>
<text x="120.2" y="116.8">3</text>
<text x="120.2" y="119.4">5</text>
<text x="216.9" y="114.4" transform="rotate(-90 216.9 114.4)">1</text>
<text x="219.5" y="114.4" transform="rotate(-90 219.5 114.4)">2</text>
<text x="222" y="114.4" transform="rotate(-90 222 114.4)">1</text>
<text x="224.5" y="114.4" transform="rotate(-90 224.5 114.4)">2</text>
<text x="31.9" y="124.5">1</text>
<text x="68.8" y="123.9" transform="rotate(-90 68.8 123.9)">1</text>
<text x="99.4" y="124.5">11</text>
<text x="99.4" y="121.9">13</text>
<text x="120.2" y="121.9">7</text>
<text x="120.2" y="124.5">9</text>
<text x="188.7" y="125.7">2</text>
<text x="188.7" y="123.2">3</text>
<text x="197.9" y="120.1" transform="rotate(-90 197.9 120.1)">7</text>
<text x="243.6" y="120.1" transform="rotate(-90 243.6 120.1)">7</text>
<text x="252.2" y="125.7">2</text>
<text x="252.2" y="123.2">3</text>
<text x="31.9" y="127">2</text>
<text x="31.9" y="129.5">3</text>
<text x="69.4" y="130">2</text>
<text x="99.8" y="129.5">1</text>
<text x="188.7" y="130.8">6</text>
<text x="193.7" y="130" transform="rotate(-90 193.7 130)">Ctrl</text>
<text x="201.4" y="128.3">8</text>
<text x="239.5" y="128.3">8</text>
<text x="249.5" y="130" transform="rotate(-90 249.5 130)">Ctrl</text>
<text x="252.2" y="130.8">6</text>
<text x="10.4" y="135.9">C</text>
<text x="31.9" y="132.1">4</text>
<text x="31.9" y="134.6">5</text>
<text x="31.9" y="137.2">6</text>
<text x="68.8" y="134.1" transform="rotate(-90 68.8 134.1)">3</text>
<text x="99.4" y="132.1">19</text>
<text x="188.7" y="133.3">5</text>
<text x="197.9" y="137.9" transform="rotate(-90 197.9 137.9)">1</text>
<text x="243.6" y="137.9" transform="rotate(-90 243.6 137.9)">1</text>
<text x="252.2" y="133.3">5</text>
<text x="285.4" y="135.9">C</text>
<text x="31.9" y="139.7">7</text>
<text x="110.2" y="138.4" transform="rotate(-90 110.2 138.4)">10</text>
<text x="10.4" y="185.9">D</text>
<text x="285.4" y="185.9">D</text>
<text x="35" y="199.9">1</text>
<text x="85" y="199.9">2</text>
<text x="135" y="199.9">3</text>
<text x="185" y="199.9">4</text>
<text x="235" y="199.9">5</text>
<text x="285" y="199.9">6</text>
</g>
<g font-size="1.8" fill="#008484">
<text x="175.1" y="34.6">VCC</text>
<text x="207.1" y="34.6">+5V</text>
<text x="227.4" y="34.6">+5V</text>
<text x="246.4" y="34.6">+5V</text>
<text x="266.8" y="34.6">+5V</text>
<text x="33.3" y="41.6">J1</text>
<text x="58.5" y="41.7">Q1</text>
<text x="76" y="41">VCC</text>
<text x="111.6" y="41">VCC</text>
<text x="139.8" y="41">+5V</text>
<text x="211.6" y="40.3">INA226</text>
<text x="212.2" y="37.8">U2</text>
<text x="29.1" y="44.1">Conn_01x02</text>
<text x="50.5" y="44">IPD50P04P4L11</text>
<text x="66.2" y="43.5">PWR_FLAG</text>
<text x="125.8" y="45.4">L7805</text>
<text x="127.2" y="43">U1</text>
<text x="145.8" y="46.2">3k3</text>
<text x="146.2" y="43.9">R4</text>
<text x="201.2" y="45.3">Vbus</text>
<text x="208.9" y="45" transform="rotate(-90 208.9 45)">VS</text>
<text x="213.1" y="45.3">A1</text>
<text x="213.1" y="47.9">A0</text>
<text x="230.8" y="42.7">JP1</text>
<text x="242.8" y="45.4">R1</text>
<text x="242.9" y="47.9">4k7</text>
<text x="249.1" y="45.4">R2</text>
<text x="249.3" y="47.9">4k7</text>
<text x="255.5" y="45.4">R3</text>
<text x="255.6" y="47.9">4k7</text>
<text x="73.4" y="50.6">D1</text>
<text x="73.4" y="52.9">10V</text>
<text x="123.4" y="49.1">IN</text>
<text x="128.9" y="53.3" transform="rotate(-90 128.9 53.3)">GND</text>
<text x="129.4" y="49.1">OUT</text>
<text x="181.8" y="53.4">R5</text>
<text x="211.7" y="53">SDA</text>
<text x="271.1" y="50.6">C1</text>
<text x="271.3" y="52.9">100nF</text>
<text x="45.9" y="56.8">C7</text>
<text x="52.3" y="56.8">C8</text>
<text x="80.7" y="58.2">C9</text>
<text x="112.4" y="54.4" transform="rotate(-90 112.4 54.4)">100nF</text>
<text x="144.1" y="56.9">C6</text>
<text x="144.3" y="59.2">100nF</text>
<text x="153.9" y="55.4">D2</text>
<text x="169.6" y="57.8">10mR</text>
<text x="172.3" y="55.5">R6</text>
<text x="181.3" y="55.7">10R</text>
<text x="181.8" y="57.9">R8</text>
<text x="190.7" y="54.3">C2</text>
<text x="191" y="59.4">100nF</text>
<text x="201.2" y="55.5">Vin+</text>
<text x="201.2" y="58">Vin-</text>
<text x="211.9" y="55.5">SCL</text>
<text x="26.4" y="64.3">PWR_FLAG</text>
<text x="46.1" y="61.9">10uF</text>
<text x="52.4" y="61.9">10uF</text>
<text x="61.7" y="60.7">R7</text>
<text x="61.8" y="63">10k</text>
<text x="81.6" y="60.5">1000uF/35V</text>
<text x="109.4" y="60.6">C3</text>
<text x="181.3" y="60.2">10R</text>
<text x="208.9" y="62" transform="rotate(-90 208.9 62)">GND</text>
<text x="211.4" y="60.6">Alert</text>
<text x="225.5" y="64.5">R9</text>
<text x="233.2" y="64.5">R10</text>
<text x="126.4" y="71.4">GND</text>
<text x="185.6" y="70.8">Vdrive</text>
<text x="188.1" y="67.7">PWR_FLAG</text>
<text x="225.6" y="66.8">4k7</text>
<text x="233.2" y="66.8">4k7</text>
<text x="37.5" y="72.6">GND</text>
<text x="43.9" y="72.6">GND</text>
<text x="50.2" y="72.6">GND</text>
<text x="57.9" y="72.6">GND</text>
<text x="75.6" y="72.6">GND</text>
<text x="206.5" y="73.9">GND</text>
<text x="221.7" y="73.9">GND</text>
<text x="229.3" y="73.9">GND</text>
<text x="266.1" y="73.9">GND</text>
<text x="109.3" y="95.6">+5V</text>
<text x="30.3" y="101.8">J3</text>
<text x="114.5" y="100">U3</text>
<text x="26.1" y="104.1">Conn_01x04</text>
<text x="103.4" y="107.6">1A0</text>
<text x="113.7" y="102.5">74AHC244</text>
<text x="114.5" y="107.6">1Y0</text>
<text x="217.6" y="105.8">J2</text>
<text x="103.4" y="110.1">1A1</text>
<text x="103.4" y="112.6">1A2</text>
<text x="111.1" y="108.6" transform="rotate(-90 111.1 108.6)">VCC</text>
<text x="114.5" y="112.6">1Y2</text>
<text x="114.5" y="110.1">1Y1</text>
<text x="195.8" y="109.6">Vdrive</text>
<text x="213.3" y="108.1">Conn_01x02</text>
<text x="227.2" y="112.2">J5</text>
<text x="241.5" y="109.6">Vdrive</text>
<text x="37.9" y="117.8">GND</text>
<text x="103.4" y="117.7">2A0</text>
<text x="103.4" y="115.2">1A3</text>
<text x="114.5" y="115.2">1Y3</text>
<text x="114.5" y="117.7">2Y0</text>
<text x="148.6" y="119.7">+5V</text>
<text x="184.3" y="116.5">Q2</text>
<text x="184.6" y="119">BTN8962</text>
<text x="227.7" y="114.5">Conn_01x02</text>
<text x="246.5" y="116.5">Q3</text>
<text x="247.6" y="119">BTN8962</text>
<text x="78" y="125.4" transform="rotate(-90 78 125.4)">10k</text>
<text x="81.8" y="125.4" transform="rotate(-90 81.8 125.4)">10k</text>
<text x="85.6" y="125.4" transform="rotate(-90 85.6 125.4)">10k</text>
<text x="89.5" y="125.4" transform="rotate(-90 89.5 125.4)">10k</text>
<text x="103.4" y="125.3">2A3</text>
<text x="103.4" y="122.8">2A2</text>
<text x="103.4" y="120.3">2A1</text>
<text x="114.5" y="120.3">2Y1</text>
<text x="114.5" y="122.8">2Y2</text>
<text x="114.5" y="125.3">2Y3</text>
<text x="132.9" y="124.1">R11</text>
<text x="141.8" y="124.1">R12</text>
<text x="191" y="124.1">INH</text>
<text x="211.1" y="120.3">C10</text>
<text x="211.3" y="125.4">220nF</text>
<text x="223" y="124.7">GND</text>
<text x="231.4" y="120.3">C11</text>
<text x="231.6" y="125.4">220nF</text>
<text x="247.9" y="124.1">INH</text>
<text x="103.4" y="130.4">1OE</text>
<text x="132.9" y="126.4">3k3</text>
<text x="141.8" y="126.4">3k3</text>
<text x="151.4" y="130.5">C12</text>
<text x="191" y="126.6">IN</text>
<text x="191" y="131.7">IS</text>
<text x="249.2" y="126.6">IN</text>
<text x="249.3" y="131.7">IS</text>
<text x="78" y="137.1" transform="rotate(-90 78 137.1)">R13</text>
<text x="81.8" y="137.1" transform="rotate(-90 81.8 137.1)">R14</text>
<text x="85.6" y="137.1" transform="rotate(-90 85.6 137.1)">R15</text>
<text x="89.5" y="137.1" transform="rotate(-90 89.5 137.1)">R16</text>
<text x="103.4" y="133">2OE</text>
<text x="111.1" y="134.4" transform="rotate(-90 111.1 134.4)">GND</text>
<text x="124.7" y="134.2">D3</text>
<text x="142.9" y="134.4">D4</text>
<text x="151.6" y="135.6">100nF</text>
<text x="166.6" y="133">C13</text>
<text x="176.8" y="135.6">1k</text>
<text x="176.8" y="133">R17</text>
<text x="181.9" y="135.6">C19</text>
<text x="191" y="134.2">SR</text>
<text x="204.7" y="133">C14</text>
<text x="214" y="134.4">C15</text>
<text x="214.2" y="136.7">220nF</text>
<text x="223" y="136.8">220nF</text>
<text x="223.8" y="134.3">C16</text>
<text x="232.7" y="133">C17</text>
<text x="248.5" y="134.2">SR</text>
<text x="260.6" y="135.6">C20</text>
<text x="274.6" y="135.6">C18</text>
<text x="37.9" y="140.6">GND</text>
<text x="65.5" y="141.9">EN_Option</text>
<text x="66.5" y="139.4">JP2</text>
<text x="166.6" y="138.1">1nF</text>
<text x="179.5" y="140.6">100nF</text>
<text x="188.2" y="139.4">R19</text>
<text x="188.4" y="141.9">470R</text>
<text x="204.9" y="138.1">100nF</text>
<text x="231.6" y="138.1">100nF</text>
<text x="250.5" y="139.4">R20</text>
<text x="250.6" y="141.9">470R</text>
<text x="260.8" y="140.6">100nF</text>
<text x="266.9" y="141.9">1k</text>
<text x="267" y="139.4">R18</text>
<text x="273.3" y="138.1">1nF</text>
<text x="26.1" y="146.3">Conn_01x07</text>
<text x="30.3" y="144">J4</text>
<text x="88.3" y="147.6">GND</text>
<text x="108.7" y="147.6">GND</text>
<text x="129" y="146.3">GND</text>
<text x="137.9" y="146.3">GND</text>
<text x="148" y="146.3">GND</text>
<text x="168.4" y="146.3">GND GND</text>
<text x="179.8" y="146.3">GND GND</text>
<text x="196.3" y="146.3">GND</text>
<text x="202.6" y="146.3">GND</text>
<text x="209" y="146.3">GND</text>
<text x="229.1" y="146.3">GND</text>
<text x="235.4" y="146.3">GND</text>
<text x="241.8" y="146.3">GND</text>
<text x="253.2" y="146.3">GND GND</text>
<text x="264.6" y="146.3">GND GND</text>
<text x="76.1" y="171.2">FID1</text>
<text x="76.3" y="173.5">Fiducial</text>
<text x="88.8" y="171.2">FID2</text>
<text x="89" y="173.5">Fiducial</text>
<text x="101.5" y="171.2">FID3</text>
<text x="101.7" y="173.5">Fiducial</text>
<text x="114.2" y="171.2">FID4</text>
<text x="114.4" y="173.5">Fiducial</text>
<text x="72.5" y="183.8">H1</text>
<text x="84" y="183.8">H2</text>
<text x="97.9" y="183.8">H3</text>
<text x="110.7" y="183.8">H4</text>
<text x="66.5" y="186.4">MountingHole</text>
<text x="80.5" y="186.4">MountingHole</text>
<text x="94.4" y="186.4">MountingHole</text>
<text x="108.5" y="186.4">MountingHole</text>
</g>
<g font-size="1.8">
<text x="221" y="44.4">A1</text>
<text x="233.7" y="44.4">A0</text>
<text x="256.5" y="52.1">SDA</text>
<text x="256.5" y="57.1">ALERT</text>
<text x="256.5" y="54.6">SCL</text>
<text x="223.5" y="61">A1</text>
<text x="231.1" y="61">A0</text>
<text x="34.3" y="106.7">SCL</text>
<text x="67.3" y="106.7">PWM1</text>
<text x="123.2" y="106.7">IN-A</text>
<text x="34.3" y="111.8">ALERT</text>
<text x="34.3" y="109.2">SDA</text>
<text x="67.3" y="111.8">PWM2</text>
<text x="67.3" y="109.2">EN_1</text>
<text x="123.2" y="109.2">INH-A</text>
<text x="123.2" y="111.8">IN-B</text>
<text x="123.2" y="114.3">INH-B</text>
<text x="38.1" y="124.5">PWM1</text>
<text x="67.3" y="120.6">EN_1</text>
<text x="179.1" y="123.2">INH-A</text>
<text x="179.1" y="125.7">IN-A</text>
<text x="258" y="123.2">INH-B</text>
<text x="259.3" y="125.7">IN-B</text>
<text x="38.1" y="129.5">PWM2</text>
<text x="38.1" y="127">EN_1</text>
<text x="179.1" y="130.8">IS-A</text>
<text x="259.4" y="130.8">IS-B</text>
<text x="38.1" y="132.1">EN_2</text>
<text x="38.1" y="134.6">IS-A</text>
<text x="38.1" y="137.2">IS-B</text>
<text x="67.3" y="137.2">EN_2</text>
</g>
<g font-size="1.8" fill="#0000c2">
<text x="227.3" y="49.5">(*)</text>
<text x="245.1" y="62.2">(*)</text>
<text x="149.9" y="67.3">Power</text>
<text x="137.2" y="109.7">Leds indicate</text>
<text x="137.2" y="111.8">output direction</text>
<text x="44.4" y="137.2">ADC channel</text>
<text x="44.4" y="134.6">ADC channel</text>
<text x="124.5" y="137.2">Left</text>
<text x="142.2" y="137.2">Right</text>
<text x="64.8" y="145.7">Enable outputs</text>
<text x="64.8" y="147.8">Invidual or Paralell</text>
<text x="64.8" y="149.9">with EN_1</text>
<text x="179.1" y="149.9">Slew Rate</text>
<text x="252.7" y="148.6">Slew Rate</text>
</g>
</svg>
